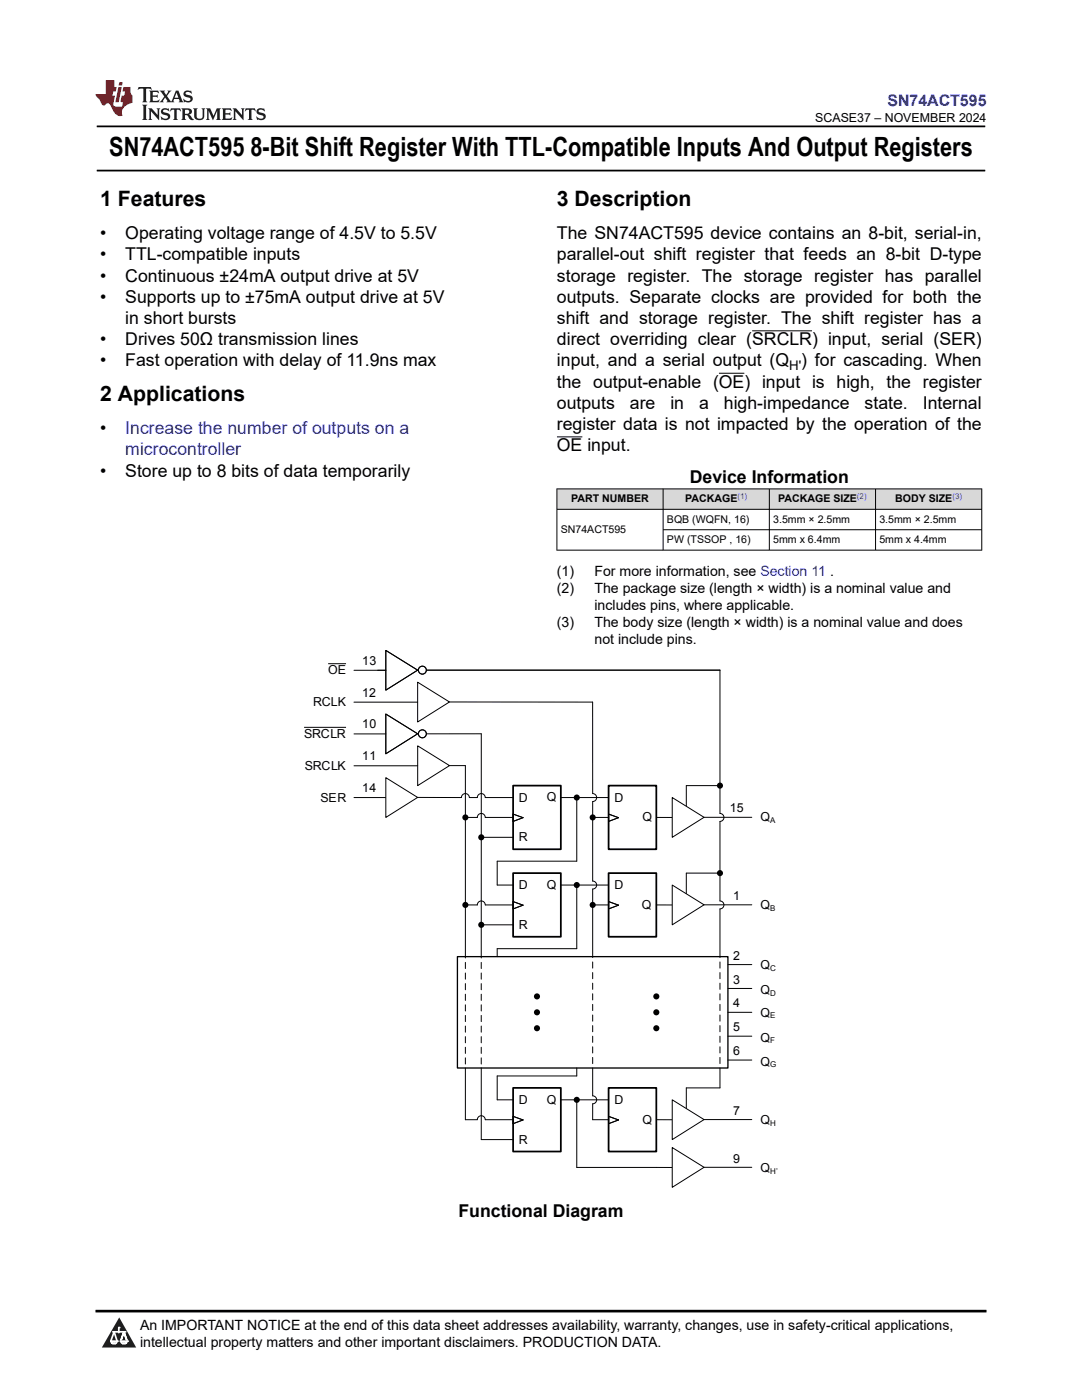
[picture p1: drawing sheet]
<svg xmlns="http://www.w3.org/2000/svg" width="216mm" height="279mm" viewBox="0 0 216 279" stroke-linecap="round" stroke-linejoin="round" font-family="sans-serif">
<path d="M19.3 25.2h177.3M19.3 34h177.3" fill="none" stroke="#000" stroke-width=".35"/>
<path d="M143.4 74.5h5.1M150.1 66h11.9M111.1 87.2h5.1" fill="none" stroke="#000" stroke-width=".2"/>
<g fill="#d8d8d8">
<path d="M111.1 97.6h84.8v4h-84.8z" fill-rule="evenodd"/>
<path d="M111.2 97.6h21.1v4h-21.1z" fill-rule="evenodd"/>
<path d="M132.4 97.6h21.1v4h-21.1z" fill-rule="evenodd"/>
<path d="M153.6 97.6h21v4h-21z" fill-rule="evenodd"/>
<path d="M174.8 97.6h21v4h-21z" fill-rule="evenodd"/>
</g>
<path d="M111.1 97.6h84.9M111.1 97.5v12.4M132.3 97.5v12.4M153.5 97.5v12.4M174.7 97.5v12.4M195.9 97.5v12.4M111.1 101.6h84.9M132.3 105.7h63.7M196 109.8h-84.9" fill="none" stroke="#000" stroke-width=".2"/>
<path d="M83.3 148.8l6.4 4-6.4 4z" fill="#fff"/>
<path d="M83.3 148.8l6.4 4-6.4 4z" fill="none" stroke="#000" stroke-width=".2"/>
<path d="M83.3 136.1l6.4 4-6.4 4z" fill="#fff"/>
<g fill="none" stroke="#000" stroke-width=".2">
<path d="M75.4 133.8h1.6M77 129.8l6.3 3.9-6.3 4zM83.3 136.1l6.4 4-6.4 4zM85.1 133.7h58.6M70.6 146.5h6.4M77 142.5l6.3 3.9-6.3 4zM96 146.4l-10.9 .1"/>
<circle cx="84.3" cy="133.7" r=".8"/>
<circle cx="84.3" cy="146.4" r=".8"/>
</g>
<path d="M102.4 156.8h9.5v12.7h-9.5z" fill-rule="evenodd" fill="#fff"/>
<path d="M102.4 156.8h9.5v12.7h-9.5z" fill="none" stroke="#000" stroke-width=".35"/>
<g fill="none" stroke="#000" stroke-width=".2">
<path d="M65.5 132.5h3.5M143.7 133.7v28.6M60.7 145.2h8.3M70.6 159.2h6.4M92.9 152.8v38.1M96 146.4v44.5M114.7 159.2h.4v12.7h-15.9v4.7M118.3 140.1v18.3M143.7 156.8h-6.8v4.1M92.5 163.1h.4M95.6 167.1h6.8M111.9 176.6h9.5"/>
<path d="M117.9 163.1h.4M131 163.1h3.1M145.2 192.5h4.8"/>
</g>
<g fill="#000">
<circle cx="115.1" cy="159.2" r=".61"/>
<circle cx="143.7" cy="156.8" r=".61"/>
<circle cx="92.9" cy="163.1" r=".61"/>
<circle cx="96" cy="167.1" r=".61"/>
<circle cx="118.3" cy="163.1" r=".61"/>
</g>
<path d="M91.3 190.9h53.9v22.2h-53.9z" fill="none" stroke="#000" stroke-width=".26"/>
<path d="M92.9 212.3v-21.4M96 212.3v-21.4M118.3 212.3v-21.4M143.7 212.3v-21.4" fill="none" stroke="#000" stroke-width=".2" stroke-dasharray="1.2 .9"/>
<path d="M134.1 159.2l6.4 3.9-6.4 4z" fill="#fff"/>
<g fill="none" stroke="#000" stroke-width=".2">
<path d="M70.6 140.1h12.7M70.6 152.8h12.7M89.7 140.1h28.6M89.7 152.8h3.2M92.1 159.2a.79 .79 0 0 1 .8-.8 .79 .79 0 0 1 .8 .8h1.5M96.8 159.2h5.6M111.9 159.2h9.5M134.1 159.2l6.4 3.9-6.4 4zM92.9 163.1h2.3M96.8 163.1h5.6M102.4 162.5l2 .7-2 .7zM140.5 163.1h9.5"/>
<path d="M143.7 162.3a.79 .79 0 0 1 .8 .8 .79 .79 0 0 1-.8 .8"/>
</g>
<path d="M102.4 174.2h9.5v12.7h-9.5z" fill-rule="evenodd" fill="#fff"/>
<path d="M102.4 174.2h9.5v12.7h-9.5z" fill="none" stroke="#000" stroke-width=".35"/>
<path d="M99.2 176.6h3.2M102.4 179.9l2 .7-2 .8zM92.5 180.6h2.7M95.6 184.6h6.8M96.8 180.6h5.6" fill="none" stroke="#000" stroke-width=".2"/>
<g fill="#000">
<circle cx="92.9" cy="180.6" r=".61"/>
<circle cx="96" cy="184.6" r=".61"/>
</g>
<path d="M121.4 156.8h9.6v12.7h-9.6z" fill-rule="evenodd" fill="#fff"/>
<path d="M121.4 156.8h9.6v12.7h-9.6z" fill="none" stroke="#000" stroke-width=".35"/>
<path d="M95.2 159.2a.79 .79 0 0 1 .8-.8 .79 .79 0 0 1 .8 .8M95.2 163.1a.79 .79 0 0 1 .8-.8 .79 .79 0 0 1 .8 .8M118.3 163.1h3.1M121.4 162.5l2 .7-2 .7zM143.7 163.9v15.9M95.2 180.6a.79 .79 0 0 1 .8-.8 .79 .79 0 0 1 .8 .8" fill="none" stroke="#000" stroke-width=".2"/>
<path d="M121.4 174.2h9.6v12.7h-9.6z" fill-rule="evenodd" fill="#fff"/>
<path d="M121.4 174.2h9.6v12.7h-9.6z" fill="none" stroke="#000" stroke-width=".35"/>
<path d="M121.4 179.9l2 .7-2 .8zM143.7 174.2h-6.8v4.2M131 180.6h3.1" fill="none" stroke="#000" stroke-width=".2"/>
<circle cx="143.7" cy="174.2" r=".61" fill="#000"/>
<path d="M134.1 176.6l6.4 4-6.4 4z" fill="#fff"/>
<path d="M118.3 158.4a.79 .79 0 0 1 .8 .8 .79 .79 0 0 1-.8 .8v15.8a.79 .79 0 0 1 .8 .8 .79 .79 0 0 1-.8 .8v13.5M114.7 176.6h.4v12.7h-15.9v1.6M134.1 176.6l6.4 4-6.4 4zM143.7 179.8a.79 .79 0 0 1 .8 .8 .79 .79 0 0 1-.8 .8v9.5M140.5 180.6h9.5" fill="none" stroke="#000" stroke-width=".2"/>
<circle cx="115.1" cy="176.6" r=".61" fill="#000"/>
<path d="M77 155.2l6.3 3.9-6.3 4z" fill="#fff"/>
<g fill="none" stroke="#000" stroke-width=".2">
<path d="M70.6 133.8h4.8M77 155.2l6.3 3.9-6.3 4zM83.3 159.1l8.8 .1M106.8 198.9h.3M117.9 180.6h3.5M130.6 198.9h.4M145.2 197.3h4.8M106.8 202h.3M106.8 205.2h.3M130.6 202h.4M130.6 205.2h.4M145.2 202h4.8"/>
<path d="M145.2 206.8h4.8M145.2 211.6h4.8"/>
</g>
<g fill="#000">
<circle cx="107.1" cy="198.9" r=".61"/>
<circle cx="118.3" cy="180.6" r=".61"/>
<circle cx="131" cy="198.9" r=".61"/>
<circle cx="107.1" cy="205.2" r=".61"/>
<circle cx="107.1" cy="202" r=".61"/>
<circle cx="131" cy="205.2" r=".61"/>
<circle cx="131" cy="202" r=".61"/>
</g>
<path d="M102.4 217.1h9.5v12.7h-9.5z" fill-rule="evenodd" fill="#fff"/>
<path d="M102.4 217.1h9.5v12.7h-9.5z" fill="none" stroke="#000" stroke-width=".35"/>
<path d="M114.7 219.5h.4v13.5h15.9M143.7 217.1h-6.8v4.1M96 227.4h6.4M131 223.5h3.1" fill="none" stroke="#000" stroke-width=".2"/>
<circle cx="115.1" cy="219.5" r=".61" fill="#000"/>
<path d="M134.1 219.5l6.4 3.9-6.4 4z" fill="#fff"/>
<path d="M111.9 219.5h9.5M134.1 219.5l6.4 3.9-6.4 4zM92.9 223.5h2.3M96.8 223.5h5.6M102.4 222.8l2 .7-2 .8zM140.5 223.4h9.5" fill="none" stroke="#000" stroke-width=".2"/>
<path d="M121.4 217.1h9.6v12.7h-9.6z" fill-rule="evenodd" fill="#fff"/>
<path d="M121.4 217.1h9.6v12.7h-9.6z" fill="none" stroke="#000" stroke-width=".35"/>
<path d="M95.2 223.5a.79 .79 0 0 1 .8-.8 .79 .79 0 0 1 .8 .8M118.3 223.5h3.1M121.4 222.8l2 .7-2 .8zM131 233h3.1" fill="none" stroke="#000" stroke-width=".2"/>
<path d="M134.1 229l6.4 4-6.4 4z" fill="#fff"/>
<path d="M92.9 213.1v10.4M96 213.1v14.3M115.1 213.1v1.6h-15.9v4.8h3.2M118.3 213.1v5.6a.79 .79 0 0 1 .8 .8 .79 .79 0 0 1-.8 .8v3.2M143.7 213.1v4M134.1 229l6.4 4-6.4 4zM140.5 233h9.5" fill="none" stroke="#000" stroke-width=".2"/>
<path d="M0 0h215.9v23.8h-215.9z" fill-rule="evenodd" fill="#fff"/>
<path d="M27.7 17.4l-.2 .6 .5-.3h.6v.2v2.1l-.2 .4h1l-.2-.4v-2.1v-.2h.5l.5 .3-.1-.6zM29.8 18.1l.2 .4v1.5l-.2 .4h1.9l.1-.6a1.08 1.08 0 0 1-1.3 .2v-.7h.6l.4 .2v-.6l-.4 .2h-.6v-.6l.2-.1a1 1 0 0 1 1 .2l-.1-.5zM31.8 18.1l1 1.1-1 1.2h.9l-.2-.2 .4-.7 .5 .7-.2 .2h1.6l-.2-.2 .1-.4h1l.1 .4-.1 .2h.9l-.2-.3-.8-2h-.5l-1 2.2-.8-1.1 .9-1.1h-.8l.2 .2-.5 .7-.3-.7 .1-.2zM35.2 18.5l.4 1h-.8zM36.8 18.2a.65 .65 0 0 0-.2 .8 .65 .65 0 0 0 .6 .4l.7 .2 .1 .2a.79 .79 0 0 1-.7 .4 .79 .79 0 0 1-.7-.5l.1 .7 .2-.1a.93 .93 0 0 0 1.1 .1 .93 .93 0 0 0 .4-1 1.46 1.46 0 0 0-1.2-.6l-.1-.3a1.09 1.09 0 0 1 1.2 .2l-.2-.6-.1 .1-.6-.2zM28.4 20.9l.2 .4v2.3l-.2 .3h1l-.2-.3v-2.3l.2-.4zM29.6 21.6l.2 .4v1.6l-.2 .3h.8l-.3-.3v-1.4l1.7 1.8v-2l.2-.4h-.8l.2 .2 .1 1.1-1.2-1.3zM32.3 21.8a.65 .65 0 0 0-.2 .7 .65 .65 0 0 0 .7 .4l.6 .2 .1 .2a.79 .79 0 0 1-.7 .4 .79 .79 0 0 1-.7-.5l.1 .7 .2-.1a.93 .93 0 0 0 1.1 .1 .93 .93 0 0 0 .4-.9 1.46 1.46 0 0 0-1.2-.6l-.1-.4a1.09 1.09 0 0 1 1.2 .2l-.2-.6-.1 .1-.6-.1zM34.1 21.6l-.1 .7a.63 .63 0 0 1 .7-.4l.1 1.7-.3 .3h1l-.2-.3v-1.7a.66 .66 0 0 1 .8 .4l-.1-.7zM36.2 21.6l.2 .4v1.6l-.2 .3h.9l-.2-.2v-.7h.5l.1 .2a.79 .79 0 0 0 1.2 .6l-1-.9a.61 .61 0 0 0 .6-.6 .61 .61 0 0 0-.5-.6zM36.9 21.9h.2a.47 .47 0 0 1 .5 .1 .47 .47 0 0 1 .1 .5l-.2 .2h-.6zM38.5 21.6l.2 .2a2.27 2.27 0 0 0 .4 2 1.04 1.04 0 0 0 1.7-.7v-1.3l.2-.2h-.8l.2 .4v1.1a.6 .6 0 0 1-.6 .6 .6 .6 0 0 1-.6-.6v-1.1l.3-.4zM41.1 21.6l.2 .4v1.6l-.2 .3h.7l-.2-.3v-1.5l.9 1.9 .8-1.9v1.5l-.2 .3h1l-.3-.3v-1.6l.3-.4h-.8l-.7 1.5-.7-1.5zM44.3 21.6l.2 .4v1.6l-.2 .3h1.9l.1-.5a1.09 1.09 0 0 1-1.3 .1v-.6h.6l.4 .1v-.6l-.4 .2h-.6v-.6l.2-.1a1.01 1.01 0 0 1 1 .3l-.1-.6zM46.4 21.6l.3 .4v1.6l-.3 .3h.8l-.2-.3v-1.4l1.6 1.8v-2l.2-.4h-.7l.2 .2v1.1l-1.2-1.3zM49 21.6l-.1 .7a.63 .63 0 0 1 .8-.4v1.7l-.3 .3h1l-.2-.3v-1.7a.66 .66 0 0 1 .8 .4l-.1-.7zM51.4 21.8a.65 .65 0 0 0-.2 .7 .65 .65 0 0 0 .6 .4l.6 .2 .2 .2a.79 .79 0 0 1-.8 .4 .79 .79 0 0 1-.6-.5l.1 .7 .2-.1a.93 .93 0 0 0 1 .1 .93 .93 0 0 0 .5-.9 1.46 1.46 0 0 0-1.3-.6l-.1-.4a1.09 1.09 0 0 1 1.3 .2l-.2-.6-.2 .1-.5-.1z" fill="#231f20"/>
<path d="M21.1 16v2.8h-2.1l.1 .3 .9 1a.95 .95 0 0 0 .9 .9 .59 .59 0 0 1 .6-.4 .59 .59 0 0 1 .5 .4l.4 .8a1.59 1.59 0 0 0 2.1 1.3 1.61 1.61 0 0 1 1-2.2l1-.4-.1-1.5a1.59 1.59 0 0 1-.4-1.6h-1.4l-.2 .9h.5l-.1 .8h-.5l-.2 1v.2l.4 .1-.2 .9h-.6a.73 .73 0 0 1-1.1-.7l.3-1.5h-.5l.2-.8h.5l.2-.9h-.5v-1.4zM23.6 17.4l-.6 3h.7l.6-3zM23.8 16.4l-.1 .7h.7l.1-.7z" fill="#ed1c24"/>
<path d="M0 261.4h215.9v18h-215.9z" fill-rule="evenodd" fill="#fff"/>
<path d="M23.8 262.9l3.4 6h-6.9z" fill="#231f20"/>
<path d="M22.1 267.7h1.3l-.4 .5h-.3a.55 .55 0 0 1-.6-.5z" fill-rule="evenodd" fill="#fff"/>
<path d="M22.1 267.7h1.3l-.4 .5h-.3a.55 .55 0 0 1-.6-.5z" fill="none" stroke="#231f20" stroke-width=".34"/>
<path d="M22.1 267.7h1.3l-.4 .5h-.5zM23.7 265.9h.1M23.7 264.9v1z" fill="none" stroke="#fff" stroke-width=".34"/>
<circle cx="23.7" cy="264.9" r=".17" fill="#fff"/>
<path d="M22.6 265.8h.1M22.6 265.8h2.3z" fill="none" stroke="#fff" stroke-width=".34"/>
<circle cx="24.9" cy="265.8" r=".17" fill="#fff"/>
<path d="M24 267.7h.1" fill="none" stroke="#fff" stroke-width=".34"/>
<path d="M24.7 265.8l-.7 1.9z" fill="#fff"/>
<path d="M24.7 265.8l-.7 1.9z" fill="none" stroke="#fff" stroke-width=".34"/>
<path d="M24.7 265.8l.7 1.9z" fill="#fff"/>
<path d="M24.7 265.8l.7 1.9zM25.3 267.7h.1" fill="none" stroke="#fff" stroke-width=".34"/>
<circle cx="22.1" cy="267.7" r=".17" fill="#fff"/>
<path d="M22.8 265.8l-.7 1.9zM22.8 265.8l.6 1.9z" fill="none" stroke="#fff" stroke-width=".34"/>
<circle cx="23.4" cy="267.7" r=".17" fill="#fff"/>
<path d="M24.1 267.7h1.3a.65 .65 0 0 1-.6 .5 .65 .65 0 0 1-.7-.5z" fill-rule="evenodd" fill="#fff"/>
<path d="M24.1 267.7h1.3a.65 .65 0 0 1-.6 .5 .65 .65 0 0 1-.7-.5z" fill="none" stroke="#231f20" stroke-width=".34"/>
<path d="M24 267.7h.1M24.1 267.7h1.3l-.4 .5h-.5z" fill="none" stroke="#fff" stroke-width=".34"/>
<circle cx="25.4" cy="267.7" r=".17" fill="#fff"/>
<path d="M19 261.7h177.8" fill="none" stroke="#000" stroke-width=".53"/>
<g font-size="5.3">
<text x="21.8" y="31.2">SN74ACT595</text>
<text x="50" y="31.2">8-Bit Shift Register With TTL-Compatible Inputs And Output Registers</text>
</g>
<g font-size="4.2">
<text x="20" y="41.2">1 Features</text>
<text x="111.1" y="41.2">3 Description</text>
<text x="20" y="80.1">2 Applications</text>
</g>
<g font-size="3.5">
<text x="20" y="47.7">•</text>
<text x="25" y="47.7">Operating voltage range of 4.5V to 5.5V</text>
<text x="111.1" y="47.7">The SN74ACT595 device contains an 8-bit, serial-in,</text>
<text x="20" y="52">•</text>
<text x="25" y="52">TTL-compatible inputs</text>
<text x="111.1" y="52">parallel-out shift register that feeds an 8-bit D-type</text>
<text x="20" y="56.2">•</text>
<text x="25" y="56.2">Continuous ±24mA output drive at 5V</text>
<text x="111.1" y="56.2">storage register. The storage register has parallel</text>
<text x="20" y="60.4">•</text>
<text x="25" y="60.4">Supports up to ±75mA output drive at 5V</text>
<text x="25" y="64.7">in short bursts</text>
<text x="111.1" y="60.4">outputs. Separate clocks are provided for both the</text>
<text x="111.1" y="64.7">shift and storage register. The shift register has a</text>
<text x="20" y="68.9">•</text>
<text x="25" y="68.9">Drives 50Ω transmission lines</text>
<text x="111.1" y="68.9">direct overriding clear (SRCLR) input, serial (SER)</text>
<text x="20" y="73.1">•</text>
<text x="25" y="73.1">Fast operation with delay of 11.9ns max</text>
<text x="111.1" y="77.4">the output-enable (OE) input is high, the register</text>
<text x="111.1" y="73.1">input, and a serial output (Q ) for cascading. When</text>
<text x="111.1" y="81.6">outputs</text>
<text x="125.7" y="81.6">are</text>
<text x="133.8" y="81.6">in</text>
<text x="139.5" y="81.6">a</text>
<text x="144.4" y="81.6">high-impedance</text>
<text x="172.5" y="81.6">state.</text>
<text x="184.1" y="81.6">Internal</text>
<text x="20" y="86.7">•</text>
<text x="111.1" y="85.8">register data is not impacted by the operation of the</text>
<text x="20" y="95.1">•</text>
<text x="25" y="95.1">Store up to 8 bits of data temporarily</text>
<text x="111.1" y="90.1">OE input.</text>
<text x="137.6" y="96.4">Device Information</text>
<text x="91.5" y="243">Functional Diagram</text>
</g>
<g font-size="3.5" fill="#00f">
<text x="25" y="86.7">Increase the number of outputs on a</text>
<text x="25" y="90.9">microcontroller</text>
</g>
<text font-size="3.2" fill="#00f" x="177.1" y="21.1">SN74ACT595</text>
<g font-size="2.8">
<text x="111.1" y="114.9">(1)</text>
<text x="111.1" y="118.3">(2)</text>
<text x="118.6" y="114.9">For more information, see Section 11 .</text>
<text x="118.6" y="118.3">The package size (length × width) is a nominal value and</text>
<text x="111.1" y="125.1">(3)</text>
<text x="118.6" y="121.7">includes pins, where applicable.</text>
<text x="118.6" y="125.1">The body size (length × width) is a nominal value and does</text>
<text x="118.6" y="128.5">not include pins.</text>
<text x="27.9" y="265.5">An IMPORTANT NOTICE at the end of this data sheet addresses availability, warranty, changes, use in safety-critical applications,</text>
<text x="27.9" y="268.9">intellectual property matters and other important disclaimers. PRODUCTION DATA.</text>
</g>
<text font-size="2.6" x="157.5" y="73.8">H'</text>
<g font-size="2.5">
<text x="162.7" y="24.3">SCASE37 – NOVEMBER 2024</text>
<text x="65.5" y="134.5">OE</text>
<text x="72.3" y="132.7">13</text>
<text x="62.5" y="140.9">RCLK</text>
<text x="72.3" y="139">12</text>
<text x="60.7" y="147.2">SRCLR</text>
<text x="72.3" y="145.3">10</text>
<text x="60.8" y="153.6">SRCLK</text>
<text x="72.3" y="151.7">11</text>
<text x="64" y="160">SER</text>
<text x="72.3" y="158.1">14</text>
<text x="103.5" y="160">D</text>
<text x="109.1" y="159.9">Q</text>
<text x="122.6" y="160">D</text>
<text x="103.5" y="167.9">R</text>
<text x="128.2" y="163.9">Q</text>
<text x="145.6" y="162.1">15</text>
<text x="151.8" y="163.9">Q</text>
<text x="103.5" y="177.4">D</text>
<text x="109.1" y="177.4">Q</text>
<text x="122.6" y="177.4">D</text>
<text x="146.3" y="179.6">1</text>
<text x="103.5" y="185.4">R</text>
<text x="128.1" y="181.4">Q</text>
<text x="151.8" y="181.4">Q</text>
<text x="146.3" y="191.5">2</text>
<text x="146.3" y="196.3">3</text>
<text x="151.8" y="193.4">Q</text>
<text x="146.3" y="201.1">4</text>
<text x="151.8" y="198.4">Q</text>
<text x="151.8" y="202.9">Q</text>
<text x="146.3" y="205.8">5</text>
<text x="151.8" y="207.9">Q</text>
<text x="146.3" y="210.6">6</text>
<text x="151.8" y="212.7">Q</text>
<text x="103.5" y="220.4">D</text>
<text x="109.1" y="220.3">Q</text>
<text x="122.6" y="220.4">D</text>
<text x="128.2" y="224.4">Q</text>
<text x="146.3" y="222.5">7</text>
<text x="151.8" y="224.4">Q</text>
<text x="103.5" y="228.3">R</text>
<text x="146.3" y="232.1">9</text>
<text x="151.8" y="233.9">Q</text>
</g>
<g font-size="2.1">
<text x="114" y="100.2">PART NUMBER</text>
<text x="136.7" y="100.2">PACKAGE</text>
<text x="155.3" y="100.2">PACKAGE SIZE</text>
<text x="178.6" y="100.2">BODY SIZE</text>
<text x="111.9" y="106.3">SN74ACT595</text>
<text x="133.1" y="104.3">BQB (WQFN, 16)</text>
<text x="154.3" y="104.3">3.5mm × 2.5mm</text>
<text x="175.5" y="104.3">3.5mm × 2.5mm</text>
<text x="133.1" y="108.4">PW (TSSOP , 16)</text>
<text x="154.3" y="108.4">5mm x 6.4mm</text>
<text x="175.5" y="108.4">5mm x 4.4mm</text>
</g>
<g font-size="1.6" fill="#00f">
<text x="147.2" y="99.5">(1)</text>
<text x="171" y="99.5">(2)</text>
<text x="190" y="99.5">(3)</text>
</g>
<g font-size="1.6">
<text x="153.7" y="164.3">A</text>
<text x="153.7" y="181.8">B</text>
<text x="153.7" y="193.7">C</text>
<text x="153.7" y="198.7">D</text>
<text x="153.7" y="203.2">E</text>
<text x="153.7" y="208.2">F</text>
<text x="153.7" y="213">G</text>
<text x="153.7" y="224.7">H</text>
<text x="153.7" y="234.2">H’</text>
</g>
</svg>
